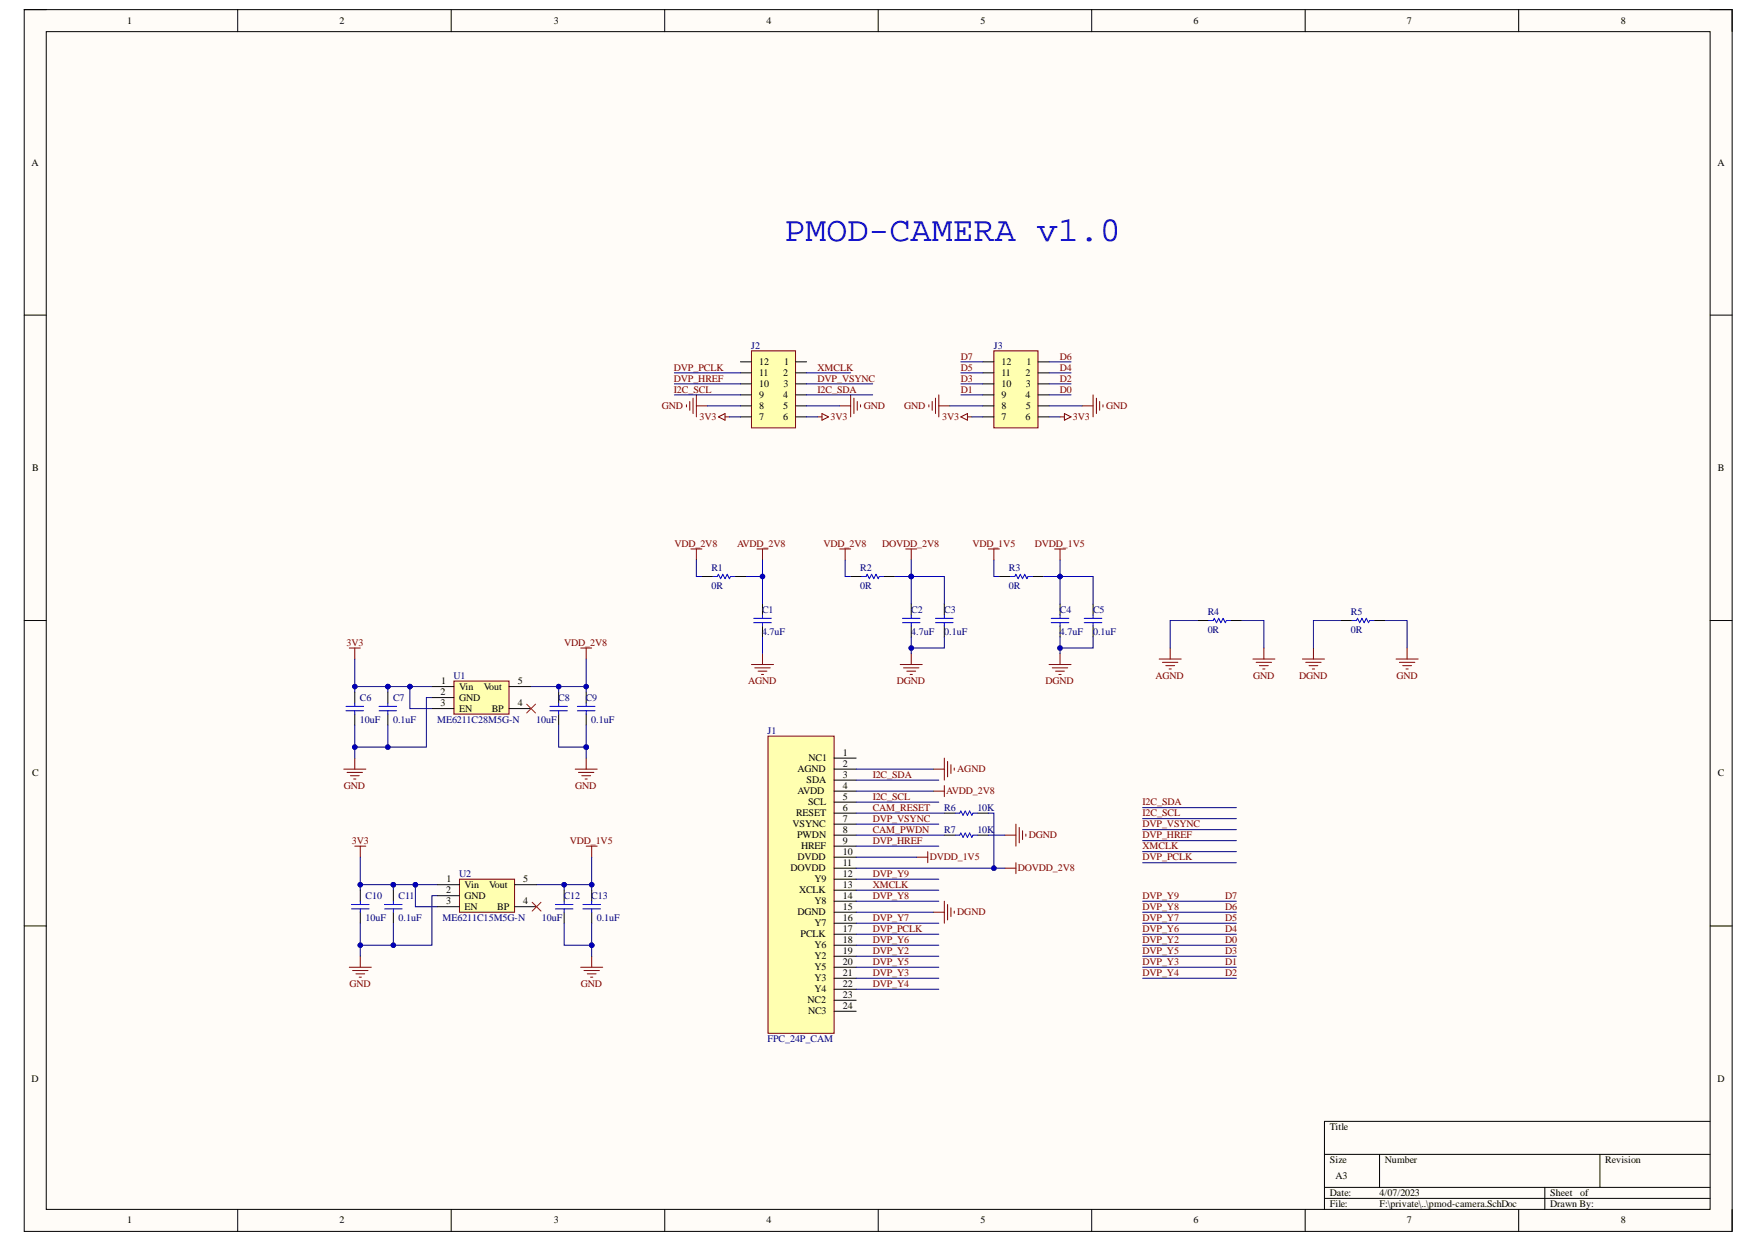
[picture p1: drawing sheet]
<svg xmlns="http://www.w3.org/2000/svg" width="297mm" height="210mm" viewBox="0 0 297 210" stroke-linecap="round" stroke-linejoin="round" font-family="sans-serif">
<path d="M4.1 1.6h288.6v206.5h-288.6z" fill-rule="evenodd" fill="#fffcf8"/>
<path d="M4.1 1.6h288.6v206.5h-288.6z" fill="none" stroke="#000" stroke-width=".17"/>
<path d="M7.8 5.3h281.1v199.1h-281.1z" fill-rule="evenodd" fill="#fffcf8"/>
<g fill="none" stroke="#000" stroke-width=".17">
<path d="M4.1 1.6h3.7M7.8 5.3h281.1v199.1h-281.1zM40.2 1.6v3.7M76.2 1.6v3.7M112.3 1.6v3.7M148.4 1.6v3.7M184.5 1.6v3.7M220.5 1.6v3.7M256.6 1.6v3.7M288.9 1.6h3.8v3.7M4.1 53.2h3.7M288.9 53.3h3.8"/>
<path d="M4.1 104.9h3.7M288.9 104.9h3.8M4.1 156.5h3.7M288.9 156.5h3.8M223.8 195.1h65.1M233.1 195.1v5.6M270.3 195.1v5.6M288.9 189.5h-65.1v14.9M40.2 204.4v3.7M76.2 204.4v3.7M112.3 204.4v3.7M148.4 204.4v3.7"/>
<path d="M184.5 204.4v3.7M220.5 204.4v3.7M223.8 200.7h65.1M223.8 202.5h65.1M256.6 204.4v3.7M261 200.7v3.7M292.7 204.4v3.7"/>
</g>
<path d="M127 59.3h7.4v13h-7.4z" fill-rule="evenodd" fill="#ffffb0"/>
<g fill="none" stroke="#800000" stroke-width=".17">
<path d="M127 59.3h7.4v13h-7.4zM116 68.4v.4M116.5 67.9v1.4M117.1 67.3v2.6M117.7 66.7v3.8M117.7 68.6h1.8M121.4 70.5l1.1-.6v1.1zM122.5 70.5h.7M138.1 70.5h.8M138.9 69.9l1.1 .6-1.1 .5zM141.9 68.6h1.8M143.7 66.7v3.8"/>
<path d="M144.3 67.3v2.6M144.8 67.9v1.4M145.4 68.4v.4"/>
</g>
<path d="M125.1 61.2h1.9M125.1 63h1.9M125.1 64.9h1.9M125.1 66.7h1.9M125.1 68.6h1.9M125.1 70.5h1.9M134.4 61.2h1.9M134.4 63h1.9M134.4 64.9h1.9M134.4 66.7h1.9M134.4 68.6h1.9M134.4 70.5h1.9" fill="none" stroke="#000" stroke-width=".17"/>
<path d="M167.9 59.3h7.5v13h-7.5z" fill-rule="evenodd" fill="#ffffb0"/>
<g fill="none" stroke="#800000" stroke-width=".17">
<path d="M167.9 59.3h7.5v13h-7.5zM156.9 68.4v.4M157.5 67.9v1.4M158.1 67.3v2.6M158.6 66.7v3.8M158.6 68.6h1.9M162.3 70.5l1.2-.6v1.1zM163.5 70.5h.7M179.1 70.5h.7M179.8 69.9l1.2 .6-1.2 .5zM182.8 68.6h1.9M184.7 66.7v3.8"/>
<path d="M185.3 67.3v2.6M185.8 67.9v1.4M186.4 68.4v.4"/>
</g>
<path d="M166.1 61.2h1.8M166.1 63h1.8M166.1 64.9h1.8M166.1 66.7h1.8M166.1 68.6h1.8M166.1 70.5h1.8M175.4 61.2h1.8M175.4 63h1.8M175.4 64.9h1.8M175.4 66.7h1.8M175.4 68.6h1.8M175.4 70.5h1.8" fill="none" stroke="#000" stroke-width=".17"/>
<path d="M76.7 115.1h9.3v5.6h-9.3z" fill-rule="evenodd" fill="#ffffb0"/>
<g fill="none" stroke="#800000" stroke-width=".17">
<path d="M59 109.5h1.9M59.9 109.5v1.9M76.7 115.1h9.3v5.6h-9.3zM98.1 109.5h1.9M99 109.5v1.9M58.1 130h3.7M58.6 130.5h2.7M59.2 131.1h1.5M59.8 131.7h.3M59.9 128.1v1.9M97.2 130h3.7M97.7 130.5h2.6"/>
<path d="M98.3 131.1h1.5M98.9 131.7h.3M99 128.1v1.9"/>
</g>
<g fill="none" stroke="#000" stroke-width=".17">
<path d="M59.9 117v1.8M65.5 117v1.8M73 116h3.7M73 117.9h3.7M73 119.8h3.7M86 116h3.7M86 119.8h3.7M94.4 117v1.8M99 117v1.8M59.9 120.7v1.8M65.5 120.7v1.8M94.4 120.7v1.8"/>
<path d="M99 120.7v1.8"/>
</g>
<g fill="none" stroke="#00f" stroke-width=".17">
<path d="M58.5 119.4h2.9M59.9 118.8v.6M64 119.4h3M65.5 118.8v.6M92.9 119.4h3M94.4 118.8v.6M97.6 119.4h2.9M99 118.8v.6M58.5 120.1h2.9M59.9 120.1v.6M64 120.1h3M65.5 120.1v.6"/>
<path d="M92.9 120.1h3M94.4 120.1v.6M97.6 120.1h2.9M99 120.1v.6"/>
</g>
<path d="M89 119l1.5 1.5M90.5 119l-1.5 1.5" fill="none" stroke="#f00" stroke-width=".17"/>
<path d="M77.6 148.6h9.3v5.6h-9.3z" fill-rule="evenodd" fill="#ffffb0"/>
<g fill="none" stroke="#800000" stroke-width=".17">
<path d="M116.7 92.8h1.9M117.7 92.8v1.8M127.9 92.8h1.9M128.8 92.8v1.8M141.9 92.8h1.8M142.8 92.8v1.8M153 92.8h1.9M154 92.8v1.8M167 92.8h1.9M167.9 92.8v1.8M178.2 92.8h1.8M179.1 92.8v1.8"/>
<path d="M127 112.3h3.7M127.5 112.9h2.6M128.1 113.4h1.5M128.6 114h.4M128.8 110.4v1.9M152.1 112.3h3.7M152.7 112.9h2.6M153.2 113.4h1.5M153.8 114h.4M154 110.4v1.9M177.2 112.3h3.8M177.8 112.9h2.6"/>
<path d="M178.4 113.4h1.4M178.9 114h.4M179.1 110.4v1.9M59.9 143h1.9M60.9 143v1.9M77.6 148.6h9.3v5.6h-9.3zM99 143h1.9M100 143v1.9M59 163.5h3.7M59.6 164h2.6M60.1 164.6h1.5M60.7 165.1h.4"/>
<path d="M60.9 161.6v1.9M98.1 163.5h3.7M98.7 164h2.6M99.2 164.6h1.5M99.8 165.1h.4M100 161.6v1.9"/>
</g>
<g fill="none" stroke="#000" stroke-width=".17">
<path d="M118.6 97.4h1.9M124.2 97.4h1.8M143.7 97.4h1.9M149.3 97.4h1.9M168.9 97.4h1.8M174.5 97.4h1.8M128.8 102.1v1.8M128.8 105.8v1.9M154 102.1v1.8M154 105.8v1.9M159.6 102.1v1.8M159.6 105.8v1.9"/>
<path d="M179.1 102.1v1.8M179.1 105.8v1.9M184.7 102.1v1.8M184.7 105.8v1.9M60.9 150.4v1.9M60.9 154.2v1.8M66.5 150.4v1.9M66.5 154.2v1.8M73.9 149.5h3.7M73.9 151.4h3.7M73.9 153.2h3.7M86.9 149.5h3.8"/>
<path d="M86.9 153.2h3.8M95.3 150.4v1.9M95.3 154.2v1.8M100 150.4v1.9M100 154.2v1.8"/>
</g>
<g fill="none" stroke="#00f" stroke-width=".17">
<path d="M120.5 97.4h.7l.2-.3 .4 .7 .3-.7 .4 .7 .4-.7 .3 .7 .2-.4h.8M145.6 97.4h.7l.2-.3 .4 .7 .4-.7 .3 .7 .4-.7 .4 .7 .2-.4h.7M170.7 97.4h.8l.2-.3 .3 .7 .4-.7 .4 .7 .3-.7 .4 .7 .2-.4h.8M127.3 105.2h3M127.3 104.5h3M128.8 103.9v.6M128.8 105.2v.6M152.5 105.2h3M152.5 104.5h3M154 103.9v.6M154 105.2v.6M158.1 105.2h2.9"/>
<path d="M158.1 104.5h2.9M159.6 103.9v.6M159.6 105.2v.6M177.6 105.2h3M177.6 104.5h3M179.1 103.9v.6M179.1 105.2v.6M183.2 105.2h3M183.2 104.5h3M184.7 103.9v.6M184.7 105.2v.6M59.4 152.9h3"/>
<path d="M59.4 153.6h3M60.9 152.3v.6M60.9 153.6v.6M65 152.9h3M65 153.6h3M66.5 152.3v.6M66.5 153.6v.6M93.8 152.9h3M93.8 153.6h3M95.3 152.3v.6M95.3 153.6v.6M98.5 152.9h3"/>
<path d="M98.5 153.6h3M100 152.3v.6M100 153.6v.6"/>
</g>
<path d="M89.9 152.5l1.5 1.5M91.4 152.5l-1.5 1.5" fill="none" stroke="#f00" stroke-width=".17"/>
<path d="M129.8 124.4h11.1v50.2h-11.1z" fill-rule="evenodd" fill="#ffffb0"/>
<g fill="none" stroke="#800000" stroke-width=".17">
<path d="M195.9 111.4h3.7M196.4 111.9h2.6M197 112.5h1.5M197.5 113.1h.4M197.7 109.5v1.9M211.7 111.4h3.7M212.2 111.9h2.7M212.8 112.5h1.5M213.4 113.1h.3M213.6 109.5v1.9M220.1 111.4h3.7M220.6 111.9h2.6"/>
<path d="M221.2 112.5h1.5M221.7 113.1h.4M221.9 109.5v1.9M235.9 111.4h3.7M236.4 111.9h2.7M237 112.5h1.5M237.6 113.1h.3M237.7 109.5v1.9M129.8 124.4h11.1v50.2h-11.1zM157.7 130h1.9M157.7 133.7h1.9M159.6 128.1v3.7"/>
<path d="M159.6 132.8v1.8M160.1 128.7v2.6M160.7 129.2v1.5M161.2 129.8v.4M171.7 139.3v3.7M172.2 139.8v2.6M154.9 144.9h1.9M156.8 143.9v1.9M157.7 154.2h1.9M159.6 152.3v3.7M160.1 152.9v2.6M160.7 153.4v1.5"/>
<path d="M161.2 154v.4M169.8 146.7h1.9M169.8 141.1h1.9M171.7 145.8v1.9M172.8 140.4v1.5M173.3 141v.3"/>
</g>
<g fill="none" stroke="#000" stroke-width=".17">
<path d="M202.4 104.9h1.8M208 104.9h1.8M226.6 104.9h1.8M232.2 104.9h1.8M140.9 128.1h3.8M140.9 130h3.8M140.9 131.8h3.8M140.9 133.7h3.8M140.9 135.6h3.8M140.9 137.4h3.8M140.9 139.3h3.8M159.6 137.4h1.8"/>
<path d="M165.1 137.4h1.9M140.9 141.1h3.8M140.9 143h3.8M140.9 144.9h3.8M140.9 146.7h3.8M140.9 148.6h3.8M140.9 150.4h3.8M140.9 152.3h3.8M140.9 154.2h3.8M140.9 156h3.8M140.9 157.9h3.8M140.9 159.7h3.8"/>
<path d="M159.6 141.1h1.8M165.1 141.1h1.9M140.9 161.6h3.8M140.9 163.5h3.8M140.9 165.3h3.8M140.9 167.2h3.8M140.9 169h3.8M140.9 170.9h3.8"/>
</g>
<path d="M204.2 104.9h.8l.2-.4 .3 .7 .4-.7 .4 .7 .4-.7 .3 .7 .2-.3h.8M228.4 104.9h.8l.2-.4 .3 .7 .4-.7 .4 .7 .4-.7 .3 .7 .2-.3h.8M161.4 137.4h.8l.1-.3 .4 .7 .4-.7 .4 .7 .3-.7 .4 .7 .2-.4h.7M161.4 141.1h.8l.1-.3 .4 .7 .4-.7 .4 .7 .3-.7 .4 .7 .2-.4h.7" fill="none" stroke="#00f" stroke-width=".17"/>
<g fill="none" stroke="#000080" stroke-width=".17">
<path d="M119.5 68.6h5.6M123.2 70.5h1.9M136.3 70.5h1.8M136.3 68.6h5.6M136.3 63h7.4M136.3 66.7h11.2M136.3 64.9h11.2M160.5 68.6h5.6M162.3 63h3.8M162.3 61.2h3.8M164.2 70.5h1.9M177.2 70.5h1.9"/>
<path d="M177.2 68.6h5.6M177.2 63h3.8M177.2 66.7h3.8M177.2 64.9h3.8M177.2 61.2h3.8M69.3 116v3.8h3.7"/>
</g>
<circle cx="69.3" cy="116" r=".37" fill="#000080"/>
<g fill="none" stroke="#000080" stroke-width=".17">
<path d="M73 117.9h-1v8.4h-6.5v-3.8"/>
<circle cx="69.3" cy="116" r=".37"/>
</g>
<circle cx="65.5" cy="126.3" r=".37" fill="#000080"/>
<g fill="none" stroke="#000080" stroke-width=".17">
<path d="M99 126.3v1.8"/>
<circle cx="65.5" cy="126.3" r=".37"/>
</g>
<circle cx="99" cy="126.3" r=".37" fill="#000080"/>
<g fill="none" stroke="#000080" stroke-width=".17">
<path d="M65.5 116h3.8"/>
<circle cx="99" cy="126.3" r=".37"/>
</g>
<circle cx="69.3" cy="116" r=".37" fill="#000080"/>
<circle cx="69.3" cy="116" r=".37" fill="none" stroke="#000080" stroke-width=".17"/>
<circle cx="65.5" cy="116" r=".37" fill="#000080"/>
<g fill="none" stroke="#000080" stroke-width=".17">
<path d="M69.3 116h3.7"/>
<circle cx="65.5" cy="116" r=".37"/>
</g>
<circle cx="69.3" cy="116" r=".37" fill="#000080"/>
<g fill="none" stroke="#000080" stroke-width=".17">
<path d="M65.5 116v1"/>
<circle cx="69.3" cy="116" r=".37"/>
</g>
<circle cx="65.5" cy="116" r=".37" fill="#000080"/>
<g fill="none" stroke="#000080" stroke-width=".17">
<path d="M94.4 116v1"/>
<circle cx="65.5" cy="116" r=".37"/>
</g>
<circle cx="94.4" cy="116" r=".37" fill="#000080"/>
<g fill="none" stroke="#000080" stroke-width=".17">
<path d="M99 111.4v4.6"/>
<circle cx="94.4" cy="116" r=".37"/>
</g>
<circle cx="99" cy="116" r=".37" fill="#000080"/>
<g fill="none" stroke="#000080" stroke-width=".17">
<path d="M65.5 116h-5.6v1"/>
<circle cx="99" cy="116" r=".37"/>
</g>
<circle cx="65.5" cy="116" r=".37" fill="#000080"/>
<circle cx="65.5" cy="116" r=".37" fill="none" stroke="#000080" stroke-width=".17"/>
<circle cx="59.9" cy="116" r=".37" fill="#000080"/>
<g fill="none" stroke="#000080" stroke-width=".17">
<path d="M59.9 111.4v4.6"/>
<circle cx="59.9" cy="116" r=".37"/>
</g>
<circle cx="59.9" cy="116" r=".37" fill="#000080"/>
<g fill="none" stroke="#000080" stroke-width=".17">
<path d="M99 122.5v3.8"/>
<circle cx="59.9" cy="116" r=".37"/>
</g>
<circle cx="99" cy="126.3" r=".37" fill="#000080"/>
<g fill="none" stroke="#000080" stroke-width=".17">
<path d="M94.4 122.5v3.8h4.6"/>
<circle cx="99" cy="126.3" r=".37"/>
</g>
<circle cx="99" cy="126.3" r=".37" fill="#000080"/>
<g fill="none" stroke="#000080" stroke-width=".17">
<path d="M59.9 126.3h5.6"/>
<circle cx="99" cy="126.3" r=".37"/>
</g>
<circle cx="59.9" cy="126.3" r=".37" fill="#000080"/>
<circle cx="59.9" cy="126.3" r=".37" fill="none" stroke="#000080" stroke-width=".17"/>
<circle cx="65.5" cy="126.3" r=".37" fill="#000080"/>
<g fill="none" stroke="#000080" stroke-width=".17">
<path d="M70.2 149.5v3.7h3.7"/>
<circle cx="65.5" cy="126.3" r=".37"/>
</g>
<circle cx="70.2" cy="149.5" r=".37" fill="#000080"/>
<g fill="none" stroke="#000080" stroke-width=".17">
<path d="M73.9 151.4h-.9v8.3h-6.5v-3.7"/>
<circle cx="70.2" cy="149.5" r=".37"/>
</g>
<circle cx="66.5" cy="159.7" r=".37" fill="#000080"/>
<g fill="none" stroke="#000080" stroke-width=".17">
<path d="M100 159.7v1.9"/>
<circle cx="66.5" cy="159.7" r=".37"/>
</g>
<circle cx="100" cy="159.7" r=".37" fill="#000080"/>
<g fill="none" stroke="#000080" stroke-width=".17">
<path d="M66.5 149.5h3.7"/>
<circle cx="100" cy="159.7" r=".37"/>
</g>
<circle cx="70.2" cy="149.5" r=".37" fill="#000080"/>
<circle cx="70.2" cy="149.5" r=".37" fill="none" stroke="#000080" stroke-width=".17"/>
<circle cx="66.5" cy="149.5" r=".37" fill="#000080"/>
<g fill="none" stroke="#000080" stroke-width=".17">
<path d="M70.2 149.5h3.7"/>
<circle cx="66.5" cy="149.5" r=".37"/>
</g>
<circle cx="70.2" cy="149.5" r=".37" fill="#000080"/>
<g fill="none" stroke="#000080" stroke-width=".17">
<path d="M66.5 149.5v.9"/>
<circle cx="70.2" cy="149.5" r=".37"/>
</g>
<circle cx="66.5" cy="149.5" r=".37" fill="#000080"/>
<g fill="none" stroke="#000080" stroke-width=".17">
<path d="M95.3 149.5v.9"/>
<circle cx="66.5" cy="149.5" r=".37"/>
</g>
<circle cx="95.3" cy="149.5" r=".37" fill="#000080"/>
<g fill="none" stroke="#000080" stroke-width=".17">
<path d="M100 144.9v4.6"/>
<circle cx="95.3" cy="149.5" r=".37"/>
</g>
<circle cx="100" cy="149.5" r=".37" fill="#000080"/>
<g fill="none" stroke="#000080" stroke-width=".17">
<path d="M66.5 149.5h-5.6v.9"/>
<circle cx="100" cy="149.5" r=".37"/>
</g>
<circle cx="66.5" cy="149.5" r=".37" fill="#000080"/>
<circle cx="66.5" cy="149.5" r=".37" fill="none" stroke="#000080" stroke-width=".17"/>
<circle cx="60.9" cy="149.5" r=".37" fill="#000080"/>
<g fill="none" stroke="#000080" stroke-width=".17">
<path d="M60.9 144.9v4.6"/>
<circle cx="60.9" cy="149.5" r=".37"/>
</g>
<circle cx="60.9" cy="149.5" r=".37" fill="#000080"/>
<g fill="none" stroke="#000080" stroke-width=".17">
<path d="M100 156v3.7"/>
<circle cx="60.9" cy="149.5" r=".37"/>
</g>
<circle cx="100" cy="159.7" r=".37" fill="#000080"/>
<g fill="none" stroke="#000080" stroke-width=".17">
<path d="M95.3 156v3.7h4.7"/>
<circle cx="100" cy="159.7" r=".37"/>
</g>
<circle cx="100" cy="159.7" r=".37" fill="#000080"/>
<g fill="none" stroke="#000080" stroke-width=".17">
<path d="M60.9 159.7h5.6"/>
<circle cx="100" cy="159.7" r=".37"/>
</g>
<circle cx="60.9" cy="159.7" r=".37" fill="#000080"/>
<circle cx="60.9" cy="159.7" r=".37" fill="none" stroke="#000080" stroke-width=".17"/>
<circle cx="66.5" cy="159.7" r=".37" fill="#000080"/>
<g fill="none" stroke="#000080" stroke-width=".17">
<path d="M117.7 94.6v2.8h.9M128.8 94.6v2.8h-2.8"/>
<circle cx="66.5" cy="159.7" r=".37"/>
</g>
<circle cx="128.8" cy="97.4" r=".37" fill="#000080"/>
<g fill="none" stroke="#000080" stroke-width=".17">
<path d="M128.8 97.4v4.7"/>
<circle cx="128.8" cy="97.4" r=".37"/>
</g>
<circle cx="128.8" cy="97.4" r=".37" fill="#000080"/>
<g fill="none" stroke="#000080" stroke-width=".17">
<path d="M142.8 94.6v2.8h.9M154 94.6v2.8h-2.8M128.8 107.7v2.7"/>
<circle cx="128.8" cy="97.4" r=".37"/>
</g>
<circle cx="154" cy="97.4" r=".37" fill="#000080"/>
<g fill="none" stroke="#000080" stroke-width=".17">
<path d="M154 97.4v4.7"/>
<circle cx="154" cy="97.4" r=".37"/>
</g>
<circle cx="154" cy="97.4" r=".37" fill="#000080"/>
<g fill="none" stroke="#000080" stroke-width=".17">
<path d="M159.6 107.7v1.8h-5.6"/>
<circle cx="154" cy="97.4" r=".37"/>
</g>
<circle cx="154" cy="109.5" r=".37" fill="#000080"/>
<g fill="none" stroke="#000080" stroke-width=".17">
<path d="M154 97.4h5.6v4.7"/>
<circle cx="154" cy="109.5" r=".37"/>
</g>
<circle cx="154" cy="97.4" r=".37" fill="#000080"/>
<g fill="none" stroke="#000080" stroke-width=".17">
<path d="M167.9 94.6v2.8h1M179.1 94.6v2.8h-2.8"/>
<circle cx="154" cy="97.4" r=".37"/>
</g>
<circle cx="179.1" cy="97.4" r=".37" fill="#000080"/>
<g fill="none" stroke="#000080" stroke-width=".17">
<path d="M179.1 97.4v4.7"/>
<circle cx="179.1" cy="97.4" r=".37"/>
</g>
<circle cx="179.1" cy="97.4" r=".37" fill="#000080"/>
<g fill="none" stroke="#000080" stroke-width=".17">
<path d="M184.7 107.7v1.8h-5.6"/>
<circle cx="179.1" cy="97.4" r=".37"/>
</g>
<circle cx="179.1" cy="109.5" r=".38" fill="#000080"/>
<g fill="none" stroke="#000080" stroke-width=".17">
<path d="M179.1 97.4h5.6v4.7"/>
<circle cx="179.1" cy="109.5" r=".38"/>
</g>
<circle cx="179.1" cy="97.4" r=".37" fill="#000080"/>
<g fill="none" stroke="#000080" stroke-width=".17">
<path d="M202.4 104.9h-4.7v4.6M209.8 104.9h3.8v4.6M226.6 104.9h-4.7v4.6M234 104.9h3.7v4.6M144.7 130h13M144.7 131.8h13.9M144.7 135.6h13.9M144.7 133.7h13M144.7 139.3h13.9M144.7 137.4h14.9M167 137.4h.9v9.3M144.7 144.9h10.2"/>
<circle cx="179.1" cy="97.4" r=".37"/>
</g>
<circle cx="167.9" cy="146.7" r=".37" fill="#000080"/>
<g fill="none" stroke="#000080" stroke-width=".17">
<path d="M193.1 136.5h15.8M193.1 138.4h15.8M144.7 146.7h25.1M144.7 148.6h13.9M144.7 150.4h13.9M144.7 152.3h13.9M144.7 154.2h13M144.7 156h13.9M144.7 157.9h13.9M144.7 159.7h13.9M144.7 141.1h14.9M144.7 143h13.9"/>
<path d="M167 141.1h2.8M193.1 152.3h15.8M193.1 154.2h15.8M193.1 156h15.8M193.1 157.9h15.8M193.1 159.8h15.8M193.1 142.1h15.8M193.1 140.2h15.8M193.1 145.8h15.8M193.1 143.9h15.8M144.7 161.6h13.9M144.7 163.5h13.9"/>
<path d="M144.7 165.3h13.9M144.7 167.2h13.9M193.1 161.6h15.8M193.1 163.5h15.8M193.1 165.3h15.8"/>
<circle cx="167.9" cy="146.7" r=".37"/>
</g>
<circle cx="167.9" cy="146.7" r=".37" fill="#000080"/>
<g fill="none" stroke="#000080" stroke-width=".17">
<path d="M154 107.7v2.7"/>
<circle cx="167.9" cy="146.7" r=".37"/>
</g>
<circle cx="154" cy="109.5" r=".37" fill="#000080"/>
<g fill="none" stroke="#000080" stroke-width=".17">
<path d="M179.1 107.7v2.7"/>
<circle cx="154" cy="109.5" r=".37"/>
</g>
<circle cx="179.1" cy="109.5" r=".38" fill="#000080"/>
<g fill="none" stroke="#000080" stroke-width=".17">
<path d="M90.7 149.5h9.3v.9"/>
<circle cx="179.1" cy="109.5" r=".38"/>
</g>
<circle cx="95.3" cy="149.5" r=".37" fill="#000080"/>
<circle cx="95.3" cy="149.5" r=".37" fill="none" stroke="#000080" stroke-width=".17"/>
<circle cx="100" cy="149.5" r=".37" fill="#000080"/>
<g fill="none" stroke="#000080" stroke-width=".17">
<path d="M60.9 156v5.6"/>
<circle cx="100" cy="149.5" r=".37"/>
</g>
<circle cx="60.9" cy="159.7" r=".37" fill="#000080"/>
<g fill="none" stroke="#000080" stroke-width=".17">
<path d="M89.7 116h9.3v1"/>
<circle cx="60.9" cy="159.7" r=".37"/>
</g>
<circle cx="94.4" cy="116" r=".37" fill="#000080"/>
<circle cx="94.4" cy="116" r=".37" fill="none" stroke="#000080" stroke-width=".17"/>
<circle cx="99" cy="116" r=".37" fill="#000080"/>
<g fill="none" stroke="#000080" stroke-width=".17">
<path d="M59.9 122.5v5.6"/>
<circle cx="99" cy="116" r=".37"/>
</g>
<circle cx="59.9" cy="126.3" r=".37" fill="#000080"/>
<g fill="none" stroke="#000080" stroke-width=".17">
<path d="M113.9 64.9h11.2M113.9 66.7h11.2M113.9 63h11.2M162.3 64.9h3.8M162.3 66.7h3.8"/>
<circle cx="59.9" cy="126.3" r=".37"/>
</g>
<text font-size="5.9" fill="#00f" x="132.6" y="40.7">PMOD-CAMERA v1.0</text>
<g font-size="1.7">
<text x="21.5" y="4.1">1</text>
<text x="57.4" y="4.1">2</text>
<text x="93.6" y="4.1">3</text>
<text x="129.5" y="4.1">4</text>
<text x="165.6" y="4.1">5</text>
<text x="201.7" y="4.1">6</text>
<text x="237.7" y="4.1">7</text>
<text x="273.8" y="4.1">8</text>
<text x="5.3" y="28">A</text>
<text x="290.2" y="28">A</text>
<text x="128.3" y="65.4">10</text>
<text x="128.3" y="63.6">11</text>
<text x="128.3" y="61.7">12</text>
<text x="132.3" y="63.6">2</text>
<text x="132.4" y="65.4">3</text>
<text x="132.5" y="61.7">1</text>
<text x="169.2" y="65.4">10</text>
<text x="169.2" y="63.6">11</text>
<text x="169.2" y="61.7">12</text>
<text x="173.3" y="63.6">2</text>
<text x="173.3" y="65.4">3</text>
<text x="173.4" y="61.7">1</text>
<text x="128.3" y="71">7</text>
<text x="128.3" y="69.1">8</text>
<text x="128.3" y="67.3">9</text>
<text x="132.3" y="67.3">4</text>
<text x="132.3" y="69.1">5</text>
<text x="132.3" y="71">6</text>
<text x="169.2" y="71">7</text>
<text x="169.2" y="69.1">8</text>
<text x="169.2" y="67.3">9</text>
<text x="173.3" y="67.3">4</text>
<text x="173.3" y="71">6</text>
<text x="173.3" y="69.1">5</text>
<text x="5.4" y="79.6">B</text>
<text x="290.3" y="79.6">B</text>
<text x="74.4" y="117.5">2</text>
<text x="74.4" y="119.4">3</text>
<text x="74.5" y="115.6">1</text>
<text x="77.6" y="116.6">Vin</text>
<text x="77.6" y="118.4">GND</text>
<text x="81.7" y="116.6">Vout</text>
<text x="87.5" y="119.4">4</text>
<text x="87.5" y="115.6">5</text>
<text x="77.6" y="120.3">EN</text>
<text x="83.1" y="120.3">BP</text>
<text x="5.4" y="131.2">C</text>
<text x="134.8" y="130.5">AGND</text>
<text x="136.6" y="128.7">NC1</text>
<text x="142.4" y="127.7">1</text>
<text x="142.4" y="129.6">2</text>
<text x="142.4" y="131.4">3</text>
<text x="290.3" y="131.2">C</text>
<text x="134.5" y="138">RESET</text>
<text x="134.8" y="134.2">AVDD</text>
<text x="136.3" y="132.4">SDA</text>
<text x="136.5" y="136.1">SCL</text>
<text x="142.4" y="133.3">4</text>
<text x="142.4" y="135.2">5</text>
<text x="142.4" y="137">6</text>
<text x="133.9" y="139.8">VSYNC</text>
<text x="134.7" y="141.7">PWDN</text>
<text x="135.4" y="143.5">HREF</text>
<text x="142.4" y="138.9">7</text>
<text x="142.4" y="140.7">8</text>
<text x="142.4" y="142.6">9</text>
<text x="75.5" y="149.1">1</text>
<text x="88.4" y="149.1">5</text>
<text x="133.6" y="147.3">DOVDD</text>
<text x="134.8" y="145.4">DVDD</text>
<text x="137.6" y="149.1">Y9</text>
<text x="142.4" y="144.5">10</text>
<text x="142.4" y="146.3">11</text>
<text x="142.4" y="148.2">12</text>
<text x="75.4" y="151">2</text>
<text x="75.4" y="152.8">3</text>
<text x="78.5" y="150">Vin</text>
<text x="78.5" y="151.9">GND</text>
<text x="78.5" y="153.8">EN</text>
<text x="82.7" y="150">Vout</text>
<text x="84" y="153.8">BP</text>
<text x="88.4" y="152.8">4</text>
<text x="134.8" y="154.7">DGND</text>
<text x="135" y="151">XCLK</text>
<text x="137.6" y="152.8">Y8</text>
<text x="142.4" y="150">13</text>
<text x="142.4" y="151.9">14</text>
<text x="142.4" y="153.8">15</text>
<text x="142.4" y="155.6">16</text>
<text x="135.3" y="158.4">PCLK</text>
<text x="137.6" y="156.5">Y7</text>
<text x="137.6" y="160.3">Y6</text>
<text x="142.4" y="157.5">17</text>
<text x="142.4" y="159.3">18</text>
<text x="142.4" y="161.2">19</text>
<text x="137.6" y="162.1">Y2</text>
<text x="137.6" y="164">Y5</text>
<text x="137.6" y="165.8">Y3</text>
<text x="137.6" y="167.7">Y4</text>
<text x="142.4" y="163.1">20</text>
<text x="142.4" y="164.9">21</text>
<text x="142.4" y="166.8">22</text>
<text x="136.5" y="169.6">NC2</text>
<text x="136.5" y="171.4">NC3</text>
<text x="142.4" y="168.6">23</text>
<text x="142.4" y="170.5">24</text>
<text x="5.3" y="182.8">D</text>
<text x="290.2" y="182.8">D</text>
<text x="224.7" y="191">Title</text>
<text x="224.7" y="196.5">Size</text>
<text x="234" y="196.5">Number</text>
<text x="271.2" y="196.5">Revision</text>
<text x="224.7" y="202.1">Date:</text>
<text x="224.7" y="204">File:</text>
<text x="225.6" y="199.3">A3</text>
<text x="233.1" y="202.1">4/07/2023</text>
<text x="233.1" y="204">F:\private\..\pmod-camera.SchDoc</text>
<text x="261.9" y="202.1">Sheet</text>
<text x="261.9" y="204">Drawn By:</text>
<text x="267" y="202.1">of</text>
<text x="21.5" y="206.8">1</text>
<text x="57.4" y="206.8">2</text>
<text x="93.6" y="206.8">3</text>
<text x="129.5" y="206.8">4</text>
<text x="165.6" y="206.8">5</text>
<text x="201.7" y="206.8">6</text>
<text x="237.7" y="206.8">7</text>
<text x="273.8" y="206.8">8</text>
</g>
<g font-size="1.7" fill="#000080">
<text x="126.9" y="58.9">J2</text>
<text x="167.9" y="58.9">J3</text>
<text x="120.2" y="99.5">0R</text>
<text x="120.2" y="96.4">R1</text>
<text x="145.3" y="99.5">0R</text>
<text x="145.3" y="96.4">R2</text>
<text x="170.5" y="99.5">0R</text>
<text x="170.5" y="96.4">R3</text>
<text x="128.8" y="107.3">4.7uF</text>
<text x="128.8" y="103.5">C1</text>
<text x="154" y="107.3">4.7uF</text>
<text x="154" y="103.5">C2</text>
<text x="159.6" y="107.3">0.1uF</text>
<text x="159.6" y="103.5">C3</text>
<text x="179.1" y="107.3">4.7uF</text>
<text x="179.1" y="103.5">C4</text>
<text x="184.7" y="107.3">0.1uF</text>
<text x="184.7" y="103.5">C5</text>
<text x="204.1" y="106.9">0R</text>
<text x="204.1" y="103.9">R4</text>
<text x="228.2" y="106.9">0R</text>
<text x="228.2" y="103.9">R5</text>
<text x="60.8" y="118.4">C6</text>
<text x="66.4" y="118.4">C7</text>
<text x="76.6" y="114.7">U1</text>
<text x="94.3" y="118.4">C8</text>
<text x="99" y="118.4">C9</text>
<text x="60.8" y="122.1">10uF</text>
<text x="66.4" y="122.1">0.1uF</text>
<text x="73.9" y="122.1">ME6211C28M5G-N</text>
<text x="90.6" y="122.1">10uF</text>
<text x="99.9" y="122.1">0.1uF</text>
<text x="129.7" y="124">J1</text>
<text x="159.6" y="137">R6</text>
<text x="165.1" y="137">10K</text>
<text x="159.6" y="140.7">R7</text>
<text x="165.1" y="140.7">10K</text>
<text x="77.6" y="148.2">U2</text>
<text x="61.8" y="151.9">C10</text>
<text x="61.8" y="155.6">10uF</text>
<text x="67.3" y="151.9">C11</text>
<text x="67.3" y="155.6">0.1uF</text>
<text x="74.8" y="155.6">ME6211C15M5G-N</text>
<text x="91.5" y="155.6">10uF</text>
<text x="95.3" y="151.9">C12</text>
<text x="99.9" y="151.9">C13</text>
<text x="100.8" y="155.6">0.1uF</text>
<text x="129.7" y="176.1">FPC_24P_CAM</text>
</g>
<g font-size="1.7" fill="#800000">
<text x="113.9" y="62.6">DVP_PCLK</text>
<text x="113.9" y="64.5">DVP_HREF</text>
<text x="138.2" y="64.5">DVP_VSYNC</text>
<text x="138.2" y="62.6">XMCLK</text>
<text x="162.3" y="64.5">D3</text>
<text x="162.3" y="62.6">D5</text>
<text x="162.3" y="60.8">D7</text>
<text x="179.1" y="64.5">D2</text>
<text x="179.1" y="62.6">D4</text>
<text x="179.1" y="60.8">D6</text>
<text x="111.8" y="69.1">GND</text>
<text x="113.9" y="66.4">I2C_SCL</text>
<text x="118.2" y="71">3V3</text>
<text x="138.2" y="66.4">I2C_SDA</text>
<text x="140.4" y="71">3V3</text>
<text x="145.9" y="69.1">GND</text>
<text x="152.8" y="69.1">GND</text>
<text x="159.2" y="71">3V3</text>
<text x="162.3" y="66.4">D1</text>
<text x="179.1" y="66.4">D0</text>
<text x="181.3" y="71">3V3</text>
<text x="186.9" y="69.1">GND</text>
<text x="114" y="92.4">VDD_2V8</text>
<text x="124.5" y="92.4">AVDD_2V8</text>
<text x="139.2" y="92.4">VDD_2V8</text>
<text x="149.1" y="92.4">DOVDD_2V8</text>
<text x="164.3" y="92.4">VDD_1V5</text>
<text x="174.9" y="92.4">DVDD_1V5</text>
<text x="58.5" y="109.1">3V3</text>
<text x="95.3" y="109.1">VDD_2V8</text>
<text x="126.4" y="115.6">AGND</text>
<text x="151.5" y="115.6">DGND</text>
<text x="176.6" y="115.6">DGND</text>
<text x="195.3" y="114.7">AGND</text>
<text x="211.8" y="114.7">GND</text>
<text x="219.5" y="114.7">DGND</text>
<text x="235.9" y="114.7">GND</text>
<text x="147.5" y="131.4">I2C_SDA</text>
<text x="161.8" y="130.5">AGND</text>
<text x="58.1" y="133.3">GND</text>
<text x="97.2" y="133.3">GND</text>
<text x="147.5" y="135.2">I2C_SCL</text>
<text x="147.5" y="137">CAM_RESET</text>
<text x="159.9" y="134.2">AVDD_2V8</text>
<text x="193.1" y="136.1">I2C_SDA</text>
<text x="193.1" y="138">I2C_SCL</text>
<text x="59.5" y="142.6">3V3</text>
<text x="96.3" y="142.6">VDD_1V5</text>
<text x="147.5" y="138.9">DVP_VSYNC</text>
<text x="147.5" y="140.7">CAM_PWDN</text>
<text x="147.5" y="142.6">DVP_HREF</text>
<text x="173.9" y="141.7">DGND</text>
<text x="193.1" y="139.8">DVP_VSYNC</text>
<text x="193.1" y="143.5">XMCLK</text>
<text x="193.1" y="141.7">DVP_HREF</text>
<text x="147.5" y="148.2">DVP_Y9</text>
<text x="157.1" y="145.4">DVDD_1V5</text>
<text x="172" y="147.3">DOVDD_2V8</text>
<text x="193.1" y="145.4">DVP_PCLK</text>
<text x="147.5" y="155.6">DVP_Y7</text>
<text x="147.5" y="151.9">DVP_Y8</text>
<text x="147.5" y="150">XMCLK</text>
<text x="161.8" y="154.7">DGND</text>
<text x="193.1" y="151.9">DVP_Y9</text>
<text x="193.1" y="155.6">DVP_Y7</text>
<text x="193.1" y="153.8">DVP_Y8</text>
<text x="207" y="155.6">D5</text>
<text x="207" y="153.8">D6</text>
<text x="207" y="151.9">D7</text>
<text x="147.5" y="161.2">DVP_Y2</text>
<text x="147.5" y="159.3">DVP_Y6</text>
<text x="147.5" y="157.5">DVP_PCLK</text>
<text x="193.1" y="159.3">DVP_Y2</text>
<text x="193.1" y="161.2">DVP_Y5</text>
<text x="193.1" y="157.5">DVP_Y6</text>
<text x="207" y="159.3">D0</text>
<text x="207" y="161.2">D3</text>
<text x="207" y="157.5">D4</text>
<text x="59.1" y="166.8">GND</text>
<text x="98.1" y="166.8">GND</text>
<text x="147.5" y="164.9">DVP_Y3</text>
<text x="147.5" y="166.8">DVP_Y4</text>
<text x="147.5" y="163.1">DVP_Y5</text>
<text x="193.1" y="163.1">DVP_Y3</text>
<text x="193.1" y="164.9">DVP_Y4</text>
<text x="207" y="163.1">D1</text>
<text x="207" y="164.9">D2</text>
</g>
</svg>
